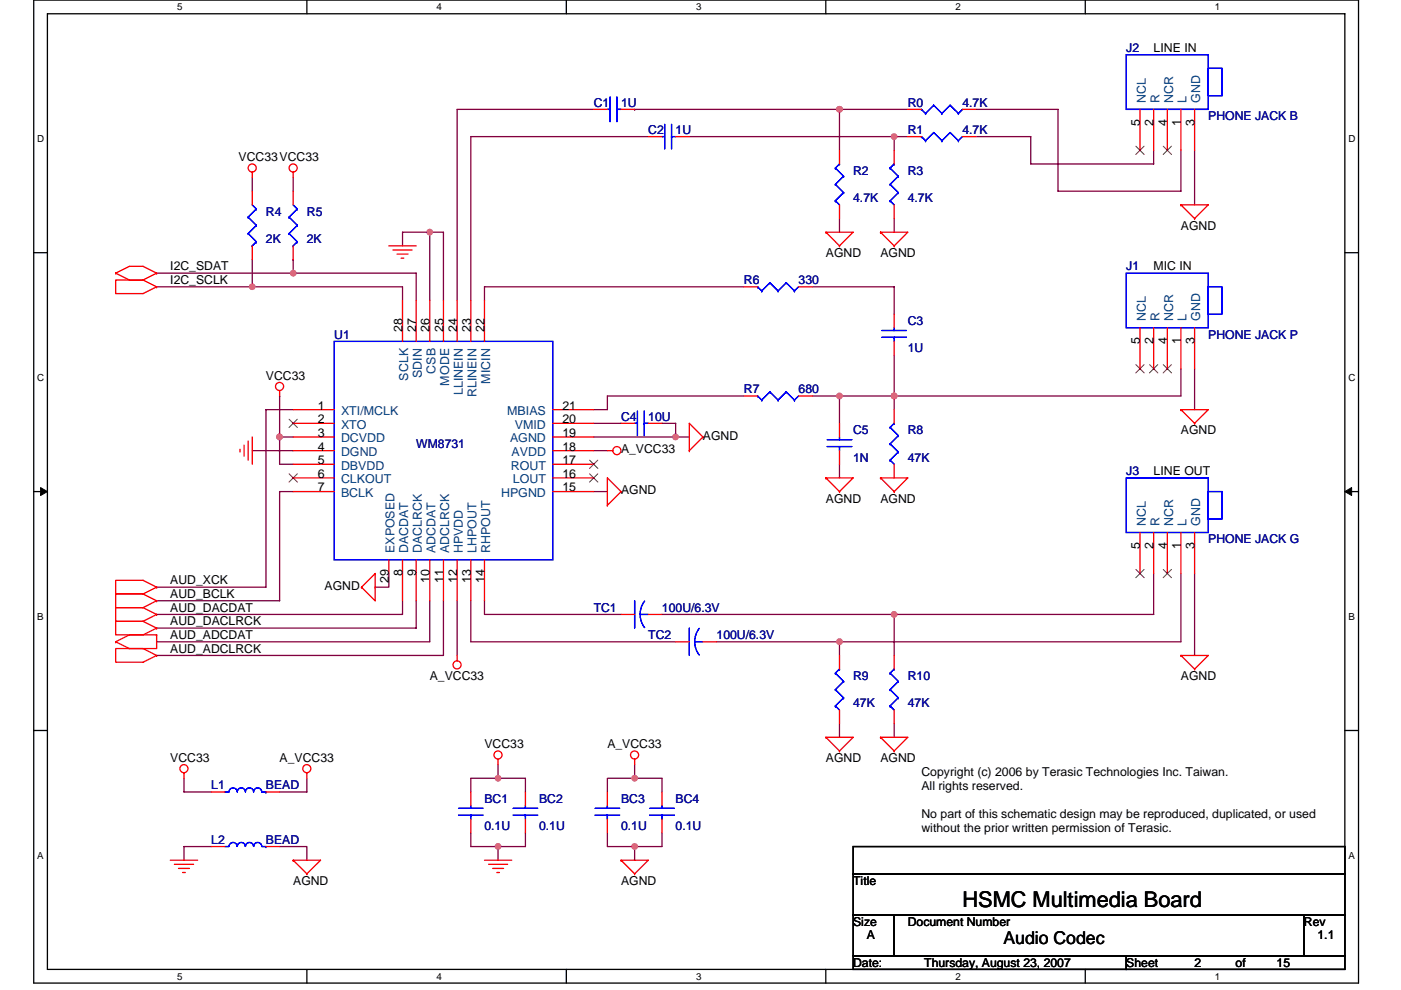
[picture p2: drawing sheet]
<svg xmlns="http://www.w3.org/2000/svg" width="297mm" height="210mm" viewBox="0 0 297 210" stroke-linecap="round" stroke-linejoin="round" font-family="sans-serif">
<path d="M7.2 0h280.8v208.5h-280.8zM10.1 2.9h275v202.7h-275z" fill="none" stroke="#000" stroke-width=".28"/>
<g fill="#fff">
<path d="M37.5 .3h1.2v2.3h-1.2z"/>
<path d="M37.5 205.9h1.2v2.3h-1.2z"/>
</g>
<path d="M65.1 0v2.9M65.1 205.6v2.9" fill="none" stroke="#000" stroke-width=".28"/>
<g fill="#fff">
<path d="M92.6 .3h1.1v2.3h-1.1z"/>
<path d="M92.6 205.9h1.1v2.3h-1.1z"/>
</g>
<path d="M120.1 0v2.9M120.1 205.6v2.9" fill="none" stroke="#000" stroke-width=".28"/>
<g fill="#fff">
<path d="M147.6 .3h1.1v2.3h-1.1z"/>
<path d="M147.6 205.9h1.1v2.3h-1.1z"/>
</g>
<path d="M175.1 0v2.9M175.1 205.6v2.9" fill="none" stroke="#000" stroke-width=".28"/>
<g fill="#fff">
<path d="M202.6 .3h1.1v2.3h-1.1z"/>
<path d="M202.6 205.9h1.1v2.3h-1.1z"/>
</g>
<path d="M230.1 0v2.9M230.1 205.6v2.9" fill="none" stroke="#000" stroke-width=".28"/>
<g fill="#fff">
<path d="M257.6 .3h1.2v2.3h-1.2z"/>
<path d="M257.6 205.9h1.2v2.3h-1.2z"/>
<path d="M7.9 28.3h1.5v2.3h-1.5z"/>
<path d="M285.9 28.3h1.5v2.3h-1.5z"/>
<path d="M7.9 78.9h1.5v2.3h-1.5z"/>
<path d="M285.9 78.9h1.5v2.3h-1.5z"/>
</g>
<path d="M7.2 53.6h2.9M285.1 53.6h2.9" fill="none" stroke="#000" stroke-width=".28"/>
<g fill="#fff">
<path d="M7.9 129.6h1.4v2.3h-1.4z"/>
<path d="M285.9 129.6h1.3v2.3h-1.3z"/>
</g>
<path d="M7.2 104.3h2.9M285.1 104.3h2.9" fill="none" stroke="#000" stroke-width=".28"/>
<path d="M8.6 103.4l1.5 .9-1.5 .8zM285.1 104.3l1.5-.9v1.7z" fill="#000" stroke="#000" stroke-width=".21"/>
<g fill="#fff">
<path d="M7.9 180.3h1.4v2.3h-1.4z"/>
<path d="M285.9 180.3h1.4v2.3h-1.4z"/>
</g>
<path d="M7.2 154.9h2.9M285.1 154.9h2.9M180.9 179.6h104.2v5.7h-104.2zM180.9 185.3h104.2v8.7h-104.2zM180.9 194h8.7v8.7h-8.7zM189.6 194h86.9v8.7h-86.9zM276.5 194h8.6v8.7h-8.6zM180.9 202.7h57.9v2.9h-57.9zM238.8 202.7h46.3v2.9h-46.3z" fill="none" stroke="#000" stroke-width=".28"/>
<g fill="none" stroke="#800040" stroke-width=".28">
<path d="M53.5 37.7v2.9M62.2 37.7v2.9M125.9 23.2h-29v40.5M134.6 23.2h.1M134.6 23.2h57.9M137.5 29h-37.7v34.7M146.2 29h43.4M178 23.2h.1M178 23.2v8.7M189.6 29v2.9M189.6 29h.1M189.6 29h2.9"/>
<path d="M206.9 29h11.6v5.8h26.1v-2.9M206.9 23.2h17.4v17.4h26.1v-8.7M253.3 31.9v11.6M33.2 57.9h29M53.5 55v5.8M62.2 57.9h26v5.8M62.2 55h.1M62.2 55v2.9M91.1 49.3h2.9v14.4M91.1 49.3h.1M91.1 49.3v14.4M91.1 49.3h-5.8v2.9"/>
<path d="M178 46.4v2.9M189.6 46.4v2.9M33.2 60.8h20.3M53.5 60.8h31.8v2.9M53.5 60.8h.1M157.7 60.8h-55v2.9M172.2 60.8h17.4v5.8M189.6 75.3v8.7M250.4 78.2v5.8h-72.4M253.3 78.2v8.7M53.5 95.6h8.7M59.3 92.7h.1"/>
<path d="M59.3 92.7h2.9M59.3 92.7v5.8h2.9M59.3 84h.1M59.3 84v8.7M62.2 86.9h-5.8v37.6h-23.2M125.9 92.7h17.4M125.9 95.6h2.9M125.9 89.8h5.8M140.4 89.8h2.9v2.9M143.3 92.7h.1M143.3 92.7h2.9M157.7 84h-28.9v2.9h-2.9"/>
<path d="M172.2 84h5.8v5.8M178 98.5v2.9M178 84h.1M189.6 84v2.9M189.6 84h.1M62.2 104.3h-2.9v23.1h-26.1M125.9 104.3h2.9M79.5 124.5h.1M82.4 121.6v2.9h-2.9M85.3 127.4v2.9h-52.1M88.2 127.4v5.8h-55M91.1 127.4v8.7h-57.9"/>
<path d="M94 127.4v11.6h-60.8M96.9 127.4v11.6M99.8 127.4v8.7h43.5M102.7 127.4v2.9h29M140.4 130.3h49.2M151.9 136.1h26.1M178 136.1h.1M178 136.1v2.9M189.6 130.3h.1M189.6 130.3v8.7M244.6 121.6v8.7h-55M250.4 121.6v14.5h-72.4"/>
<path d="M253.3 121.6v17.4M178 153.5v2.9M189.6 153.5v2.9M39 165.1v2.9h5.8M44.8 179.6h-5.8v2.9M59.3 179.6h5.8v2.9M65.1 165.1v2.9h-5.8M99.8 176.7v2.9h5.8M105.6 162.2v2.9h-5.8v2.9M105.6 179.6v2.9M105.6 165.1h.1M105.6 165.1h5.8v2.9"/>
<path d="M105.6 179.6h.1M111.4 176.7v2.9h-5.8M128.8 176.7v2.9h5.8M134.6 165.1h-5.8v2.9M134.6 165.1h.1M134.6 165.1h5.8v2.9M134.6 179.6v2.9M134.6 179.6h.1M134.6 162.2v2.9M140.4 176.7v2.9h-5.8"/>
</g>
<g fill="#f0f" stroke="#f0f" stroke-width=".28">
<circle cx="178" cy="136.1" r=".57"/>
<circle cx="178" cy="23.2" r=".57"/>
<circle cx="59.3" cy="92.7" r=".57"/>
<circle cx="91.1" cy="49.2" r=".57"/>
<circle cx="189.6" cy="130.3" r=".57"/>
<circle cx="143.2" cy="92.7" r=".57"/>
<circle cx="189.6" cy="84" r=".57"/>
<circle cx="134.6" cy="179.5" r=".57"/>
<circle cx="62.2" cy="57.9" r=".57"/>
<circle cx="53.5" cy="60.8" r=".57"/>
<circle cx="178" cy="84" r=".57"/>
<circle cx="189.6" cy="29" r=".57"/>
<circle cx="105.6" cy="179.5" r=".57"/>
<circle cx="105.6" cy="165.1" r=".57"/>
<circle cx="134.6" cy="165.1" r=".57"/>
</g>
<g fill="none" stroke="#f00" stroke-width=".28">
<path d="M53.5 36.5v1.2M62.2 36.5v1.2M125.9 23.2h2.9M131.7 23.2h2.9M137.5 29h2.9M143.3 29h2.9M178 31.9v2.9M189.6 31.9v2.9M192.5 29h2.9M192.5 23.2h2.9M204.1 29h2.8M204.1 23.2h2.8"/>
<path d="M241.7 23.2v8.7M244.6 23.2v8.7M247.5 23.2v8.7M250.4 23.2v8.7M253.3 23.2v8.7M24.5 57.9l2.9-1.4h2.9l2.9 1.4M24.5 57.9h.1M24.5 57.9l2.9 1.5h2.9M30.3 59.4h-5.8v2.9h5.8l2.9-1.5M30.3 59.4l2.9 1.4M33.2 57.9h.1M33.2 57.9l-2.9 1.5"/>
<path d="M53.5 40.6v2.9M53.5 52.2v2.8M62.2 40.6v2.9M62.2 52.2v2.8M82.4 52.2h5.8M83.3 53h4.1M84.2 53.9h2.3M85 54.8h.6M175.1 49.3h5.8l-2.9 2.9M175.1 49.3h.1M175.1 49.3l2.9 2.9M178 52.2h.1"/>
<path d="M178 43.5v2.9M186.7 49.3h5.8l-2.9 2.9M186.7 49.3h.1M186.7 49.3l2.9 2.9M189.6 52.2h.1M189.6 43.5v2.9M250.4 43.5h5.8l-2.9 2.9M250.4 43.5h.1M250.4 43.5l2.9 2.9M253.3 46.4h.1M33.2 60.8h.1M85.3 63.7v8.7"/>
<path d="M88.2 63.7v8.7M91.1 63.7v8.7M94 63.7v8.7M96.9 63.7v8.7M99.8 63.7v8.7M102.7 63.7v8.7M157.7 60.8h2.9M169.3 60.8h2.9M189.6 66.6v2.9M189.6 72.4v2.9M241.7 69.5v8.7M244.6 69.5v8.7"/>
<path d="M247.5 69.5v8.7M250.4 69.5v8.7M253.3 69.5v8.7M50.9 95.3v.6M51.7 94.4v2.3M52.6 93.6v4M53.5 92.7v5.8M59.3 82.8v1.2M62.2 89.8h8.7M62.2 92.7h8.7M62.2 86.9h8.7M62.2 98.5h8.7"/>
<path d="M62.2 95.6h8.7M117.2 89.8h8.7M117.2 92.7h8.7M117.2 86.9h8.7M117.2 98.5h8.7M117.2 95.6h8.7M128.8 95.6h1.1M131.7 89.8h2.9M137.5 89.8h2.9M146.2 95.6h.1M149 92.7l-2.8-2.9v5.8M149 92.7h.1"/>
<path d="M149 92.7l-2.8 2.9M157.7 84h2.9M169.3 84h2.9M178 89.8v2.9M178 95.6v2.9M189.6 86.9v2.9M189.6 98.5v2.9M250.4 86.9h5.8l-2.9 2.9M250.4 86.9h.1M250.4 86.9l2.9 2.9M253.3 89.8h.1M62.2 104.3h8.7"/>
<path d="M62.2 101.4h8.7M82.4 118.7v2.9M85.3 118.7v8.7M88.2 118.7v8.7M91.1 118.7v8.7M94 118.7v8.7M96.9 118.7v8.7M99.8 118.7v8.7M102.7 118.7v8.7M117.2 104.3h8.7M117.2 101.4h8.7M128.8 107.2h.1"/>
<path d="M131.7 104.3l-2.9-2.9v5.8M131.7 104.3h.1M131.7 104.3l-2.9 2.9M175.1 101.4h5.8l-2.9 2.9M175.1 101.4h.1M175.1 101.4l2.9 2.9M178 104.3h.1M186.7 101.4h5.8l-2.9 2.9M186.7 101.4h.1M186.7 101.4l2.9 2.9M189.6 104.3h.1M241.7 112.9v8.7"/>
<path d="M244.6 112.9v8.7M247.5 112.9v8.7M250.4 112.9v8.7M253.3 112.9v8.7M24.5 136.1h.1M24.5 137.6h5.8l2.9 1.4-2.9 1.5h-5.8zM30.3 126h-5.8v2.9h5.8M30.3 128.9h-5.8v2.9h5.8M30.3 131.8h-5.8v2.9h5.8l2.9-1.5M30.3 126l2.9 1.4M30.3 128.9l2.9 1.4M30.3 131.8l2.9 1.4"/>
<path d="M33.2 134.7h-5.8l-2.9 1.4M33.2 134.7v2.9h-5.8l-2.9-1.5M33.2 134.7h.1M33.2 127.4h.1M33.2 139h.1M33.2 130.3h.1M33.2 133.2h.1M33.2 124.5l-2.9-1.4h-5.8v2.9h5.8M33.2 124.5h.1M33.2 127.4l-2.9 1.5M33.2 130.3l-2.9 1.5M33.2 124.5l-2.9 1.5"/>
<path d="M76.6 124.5h.1M79.5 121.6v5.8l-2.9-2.9M79.5 121.6h.1M79.5 121.6l-2.9 2.9M96.9 139v1.2M131.7 130.3h2.9M137.5 130.3h2.9M143.3 136.1h2.9M149 136.1h2.9M178 139v2.9M189.6 139v2.9M250.4 139h5.8l-2.9 2.9"/>
<path d="M250.4 139h.1M250.4 139l2.9 2.9M175.1 156.4h5.8l-2.9 2.9M175.1 156.4h.1M175.1 156.4l2.9 2.9M178 159.3h.1M178 150.6v2.9M186.7 156.4h5.8l-2.9 2.9M186.7 156.4h.1M186.7 156.4l2.9 2.9M189.6 159.3h.1M189.6 150.6v2.9"/>
<path d="M253.3 141.9h.1M39 163.9v1.2M44.8 168h2.9M44.8 179.6h2.9M56.4 168h2.9M56.4 179.6h2.9M65.1 163.9v1.2M99.8 168v2.9M99.8 173.8v2.9M105.6 161v1.2M111.4 168v2.9M111.4 173.8v2.9"/>
<path d="M128.8 168v2.9M128.8 173.8v2.9M134.6 161v1.2M140.4 168v2.9M140.4 173.8v2.9M36.1 182.5h5.8M37 183.3h4M37.8 184.2h2.4M38.7 185.1h.6M62.2 182.5h5.8l-2.9 2.8M62.2 182.5h.1M62.2 182.5l2.9 2.8"/>
<path d="M65.1 185.3h.1M102.7 182.5h5.8M103.6 183.3h4M104.5 184.2h2.3M105.3 185.1h.6M131.7 182.5h5.8l-2.9 2.8M131.7 182.5h.1M131.7 182.5l2.9 2.8M134.6 185.3h.1"/>
<circle cx="53.5" cy="35.6" r=".86"/>
<circle cx="62.2" cy="35.6" r=".86"/>
<circle cx="59.3" cy="82" r=".86"/>
<circle cx="130.8" cy="95.6" r=".86"/>
<circle cx="96.9" cy="141" r=".86"/>
<circle cx="39" cy="163" r=".86"/>
<circle cx="65.1" cy="163" r=".86"/>
<circle cx="105.6" cy="160.1" r=".86"/>
<circle cx="134.5" cy="160.1" r=".86"/>
</g>
<g fill="none" stroke="#00f" stroke-width=".28">
<path d="M238.8 11.6h17.4v11.6h-17.4zM256.2 14.5h2.9v5.8h-2.9zM128.8 23.2h.5M129.3 20.6v5.2M130.8 20.6v5.2M130.8 23.2h.1M130.8 23.2h.9M140.4 29h.5M140.9 26.4v5.2M142.4 26.4v5.2M142.4 29h.1M142.4 29h.9"/>
<path d="M177.1 39.1h.1M177.1 35.6h.1M177.1 39.1l1.8 1.8M177.1 35.6l1.8 1.8M178 34.8h.1M178 34.8l-.9 .8M178.9 37.4h.1M178.9 37.4l-1.8 1.7M188.7 39.1h.1M188.7 35.6h.1M188.7 39.1l1.8 1.8M188.7 35.6l1.8 1.8"/>
<path d="M189.6 34.8h.1M189.6 34.8l-.9 .8M190.5 37.4h.1M190.5 37.4l-1.8 1.7M195.4 29h.1M195.4 23.2h.1M195.4 29l.8 .8M195.4 23.2l.8 .9M196.2 29.8h.1M196.2 24.1h.1M198 28.1h.1M198 22.3h.1"/>
<path d="M198 28.1l1.7 1.7M198 28.1l-1.8 1.7M198 22.3l1.7 1.8M198 22.3l-1.8 1.8M199.7 29.8h.1M199.7 24.1h.1M201.4 28.1h.1M201.4 22.3h.1M201.4 28.1l1.8 1.7M201.4 28.1l-1.7 1.7M201.4 22.3l1.8 1.8M201.4 22.3l-1.7 1.8"/>
<path d="M203.2 29.8h.1M203.2 24.1h.1M204.1 29l-.9 .8M204.1 23.2l-.9 .9M52.6 46.1h.1M52.6 49.5h.1M52.6 46.1l1.8 1.7M52.6 49.5l1.8 1.8M53.5 52.2h.1M53.5 43.5l.9 .8M54.4 44.3h.1M54.4 47.8h.1"/>
<path d="M54.4 51.3h.1M54.4 44.3l-1.8 1.8M54.4 47.8l-1.8 1.7M54.4 51.3l-.9 .9M61.3 46.1h.1M61.3 49.5h.1M61.3 46.1l1.7 1.7M61.3 49.5l1.7 1.8M62.2 52.2h.1M62.2 43.5l.8 .8M63 44.3h.1M63 47.8h.1"/>
<path d="M63 51.3h.1M63 44.3l-1.7 1.8M63 47.8l-1.7 1.7M63 51.3l-.8 .9M163.2 60h.1M163.2 60l1.8 1.7M163.2 60l-1.7 1.7M166.7 60h.1M166.7 60l1.7 1.7M166.7 60l-1.7 1.7M177.1 42.6h.1M177.1 42.6l.9 .9"/>
<path d="M178.9 40.9h.1M178.9 40.9l-1.8 1.7M188.7 42.6h.1M188.7 42.6l.9 .9M190.5 40.9h.1M190.5 40.9l-1.8 1.7M238.8 57.9h17.4v11.6h-17.4zM70.9 72.4h46.3v46.3h-46.3zM160.6 60.8h.1M160.6 60.8l.9 .9M161.5 61.7h.1M165 61.7h.1"/>
<path d="M168.4 61.7h.1M169.3 60.8l-.9 .9M187 71.5h5.2M187 70.1h5.2M189.6 69.5v.6M189.6 71.5h.1M189.6 71.5v.9M256.2 60.8h2.9v5.8h-2.9zM134.6 89.8h.5M135.1 87.2v5.2M136.6 87.2v5.2M136.6 89.8h.1"/>
<path d="M136.6 89.8h.9M160.6 84h.1M160.6 84l.9 .9M161.5 84.9h.1M163.2 83.1h.1M163.2 83.1l1.8 1.8M163.2 83.1l-1.7 1.8M165 84.9h.1M166.7 83.1h.1M166.7 83.1l1.7 1.8M166.7 83.1l-1.7 1.8M168.4 84.9h.1"/>
<path d="M169.3 84l-.9 .9M175.4 94.7h5.2M175.4 93.3h5.2M178 92.7v.6M178 94.7h.1M178 94.7v.9M188.7 97.6h.1M188.7 94.1h.1M188.7 90.7h.1M188.7 97.6l.9 .9M188.7 94.1l1.8 1.8M188.7 90.7l1.8 1.7"/>
<path d="M189.6 89.8h.1M189.6 89.8l-.9 .9M190.5 95.9h.1M190.5 92.4h.1M190.5 95.9l-1.8 1.7M190.5 92.4l-1.8 1.7M238.8 101.4h17.4v11.5h-17.4zM256.2 104.3h2.9v5.8h-2.9zM134.6 127.4v5.8M135.7 130.3h1.8M136.7 127.5a4.6 4.6 0 0 0 0 5.6M146.2 133.2v5.8"/>
<path d="M147.3 136.1h1.7M147.3 136.1l.2 1.5 .7 1.3M148.2 133.3l-.7 1.3-.2 1.5M177.1 149.7h.1M177.1 146.3h.1M177.1 142.8h.1M177.1 149.7l.9 .9M177.1 146.3l1.8 1.7M177.1 142.8l1.8 1.7M178 141.9h.1M178 141.9l-.9 .9M178.9 148h.1"/>
<path d="M178.9 144.5h.1M178.9 148l-1.8 1.7M178.9 144.5l-1.8 1.8M188.7 149.7h.1M188.7 146.3h.1M188.7 142.8h.1M188.7 149.7l.9 .9M188.7 146.3l1.8 1.7M188.7 142.8l1.8 1.7M189.6 141.9h.1M189.6 141.9l-.9 .9M190.5 148h.1"/>
<path d="M190.5 144.5h.1M190.5 148l-1.8 1.7M190.5 144.5l-1.8 1.8M47.7 179.6h.9M48.6 179.5a.88 .88 0 0 1 .8-.8 .88 .88 0 0 1 .9 .8 .86 .86 0 0 1 .9-.8 .86 .86 0 0 1 .8 .8 .87 .87 0 0 1 .9-.8 .87 .87 0 0 1 .9 .8M53.8 168a.87 .87 0 0 0-.9-.9 .87 .87 0 0 0-.9 .9 .86 .86 0 0 0-.8-.9 .86 .86 0 0 0-.9 .9 .88 .88 0 0 0-.9-.9 .88 .88 0 0 0-.8 .9h-.9M53.8 168a.86 .86 0 0 1 .8-.9 .86 .86 0 0 1 .9 .9h.9M53.8 179.5a.86 .86 0 0 1 .8-.8 .86 .86 0 0 1 .9 .8M55.5 179.6h.9M56.4 168h.1M56.4 179.6h.1M97.2 172.9h5.2"/>
<path d="M97.2 171.5h5.2M99.8 170.9v.6M99.8 172.9h.1M99.8 172.9v.9M108.8 172.9h5.2M108.8 171.5h5.2M111.4 170.9v.6M111.4 172.9h.1M111.4 172.9v.9M126.2 172.9h5.2M126.2 171.5h5.2M128.8 170.9v.6"/>
<path d="M128.8 172.9h.1M128.8 172.9v.9M137.7 172.9h5.3M137.7 171.5h5.3M140.4 170.9v.6M140.4 172.9h.1M140.4 172.9v.9"/>
</g>
<g fill="none" stroke="#804000" stroke-width=".21">
<path d="M240.8 31l1.8 1.8M242.6 31l-1.8 1.8M246.6 31l1.8 1.8M248.4 31l-1.8 1.8M240.8 77.3l1.8 1.8M242.6 77.3l-1.8 1.8M243.7 77.3l1.8 1.8M245.5 77.3l-1.8 1.8M246.6 77.3l1.8 1.8M248.4 77.3l-1.8 1.8M61.3 88.9l1.8 1.8M63 88.9l-1.7 1.8"/>
<path d="M125 97.6l1.8 1.8M126.7 97.6l-1.7 1.8M61.3 100.5l1.8 1.8M63 100.5l-1.7 1.8M125 100.5l1.8 1.8M126.7 100.5l-1.7 1.8M240.8 120.8l1.8 1.7M242.6 120.8l-1.8 1.7M246.6 120.8l1.8 1.7M248.4 120.8l-1.8 1.7"/>
</g>
<text font-size="4.6" x="204.1" y="192.4">HSMC Multimedia Board</text>
<text font-size="3.7" x="212.7" y="200.3">Audio Codec</text>
<g font-size="2.6" fill="#000080">
<text x="238.8" y="11">J2</text>
<text x="125.9" y="22.6">C1</text>
<text x="131.7" y="22.6">1U</text>
<text x="192.5" y="22.6">R0</text>
<text x="204.1" y="22.6">4.7K</text>
<text x="137.5" y="28.4">C2</text>
<text x="143.3" y="28.4">1U</text>
<text x="192.5" y="28.4">R1</text>
<text x="204.1" y="28.4">4.7K</text>
<text x="256.2" y="25.5">PHONE JACK B</text>
<text x="180.9" y="37.1">R2</text>
<text x="192.5" y="37.1">R3</text>
<text x="56.4" y="45.8">R4</text>
<text x="65.1" y="45.8">R5</text>
<text x="180.9" y="42.9">4.7K</text>
<text x="192.5" y="42.9">4.7K</text>
<text x="56.4" y="51.6">2K</text>
<text x="65.1" y="51.6">2K</text>
<text x="238.8" y="57.4">J1</text>
<text x="157.7" y="60.3">R6</text>
<text x="169.3" y="60.3">330</text>
<text x="70.9" y="71.8">U1</text>
<text x="192.5" y="69">C3</text>
<text x="256.2" y="71.8">PHONE JACK P</text>
<text x="192.5" y="74.7">1U</text>
<text x="157.7" y="83.4">R7</text>
<text x="169.3" y="83.4">680</text>
<text x="131.7" y="89.2">C4</text>
<text x="137.5" y="89.2">10U</text>
<text x="88.2" y="95">WM8731</text>
<text x="180.9" y="92.1">C5</text>
<text x="192.5" y="92.1">R8</text>
<text x="180.9" y="97.9">1N</text>
<text x="192.5" y="97.9">47K</text>
<text x="238.8" y="100.8">J3</text>
<text x="256.2" y="115.3">PHONE JACK G</text>
<text x="125.9" y="129.8">TC1</text>
<text x="140.4" y="129.8">100U/6.3V</text>
<text x="137.5" y="135.6">TC2</text>
<text x="151.9" y="135.6">100U/6.3V</text>
<text x="180.9" y="144.2">R9</text>
<text x="192.5" y="144.2">R10</text>
<text x="180.9" y="150">47K</text>
<text x="192.5" y="150">47K</text>
<text x="44.8" y="167.4">L1</text>
<text x="56.4" y="167.4">BEAD</text>
<text x="102.7" y="170.3">BC1</text>
<text x="114.3" y="170.3">BC2</text>
<text x="131.7" y="170.3">BC3</text>
<text x="143.3" y="170.3">BC4</text>
<text x="44.8" y="179">L2</text>
<text x="56.4" y="179">BEAD</text>
<text x="102.7" y="176.1">0.1U</text>
<text x="114.3" y="176.1">0.1U</text>
<text x="131.7" y="176.1">0.1U</text>
<text x="143.3" y="176.1">0.1U</text>
</g>
<g font-size="2.6">
<text x="244.6" y="11">LINE IN</text>
<text x="241.7" y="26.7" transform="rotate(-90 241.7 26.7)">5</text>
<text x="244.6" y="26.7" transform="rotate(-90 244.6 26.7)">2</text>
<text x="247.5" y="26.7" transform="rotate(-90 247.5 26.7)">4</text>
<text x="250.4" y="26.7" transform="rotate(-90 250.4 26.7)">1</text>
<text x="253.3" y="26.7" transform="rotate(-90 253.3 26.7)">3</text>
<text x="50.6" y="34.2">VCC33VCC33</text>
<text x="250.4" y="48.7">AGND</text>
<text x="36.1" y="57.4">I2C_SDAT</text>
<text x="175.1" y="54.5">AGND</text>
<text x="186.7" y="54.5">AGND</text>
<text x="244.6" y="57.4">MIC IN</text>
<text x="36.1" y="60.3">I2C_SCLK</text>
<text x="85.3" y="70.4" transform="rotate(-90 85.3 70.4)">28</text>
<text x="88.2" y="70.4" transform="rotate(-90 88.2 70.4)">27</text>
<text x="91.1" y="70.4" transform="rotate(-90 91.1 70.4)">26</text>
<text x="94" y="70.4" transform="rotate(-90 94 70.4)">25</text>
<text x="96.9" y="70.4" transform="rotate(-90 96.9 70.4)">24</text>
<text x="99.8" y="70.4" transform="rotate(-90 99.8 70.4)">23</text>
<text x="102.7" y="70.4" transform="rotate(-90 102.7 70.4)">22</text>
<text x="241.7" y="73" transform="rotate(-90 241.7 73)">5</text>
<text x="244.6" y="73" transform="rotate(-90 244.6 73)">2</text>
<text x="247.5" y="73" transform="rotate(-90 247.5 73)">4</text>
<text x="250.4" y="73" transform="rotate(-90 250.4 73)">1</text>
<text x="253.3" y="73" transform="rotate(-90 253.3 73)">3</text>
<text x="56.4" y="80.5">VCC33</text>
<text x="67.4" y="89.8">2</text>
<text x="67.4" y="86.9">1</text>
<text x="119.2" y="89.8">20</text>
<text x="119.2" y="86.9">21</text>
<text x="67.4" y="92.7">3</text>
<text x="67.4" y="95.6">4</text>
<text x="119.2" y="92.7">19</text>
<text x="119.2" y="95.6">18</text>
<text x="149" y="93.3">AGND</text>
<text x="250.4" y="92.1">AGND</text>
<text x="67.4" y="98.4">5</text>
<text x="67.4" y="101.3">6</text>
<text x="119.2" y="98.4">17</text>
<text x="119.2" y="101.3">16</text>
<text x="131.7" y="96.2">A_VCC33</text>
<text x="244.6" y="100.8">LINE OUT</text>
<text x="67.4" y="104.2">7</text>
<text x="119.2" y="104.2">15</text>
<text x="131.7" y="104.9">AGND</text>
<text x="175.1" y="106.6">AGND</text>
<text x="186.7" y="106.6">AGND</text>
<text x="241.7" y="116.4" transform="rotate(-90 241.7 116.4)">5</text>
<text x="244.6" y="116.4" transform="rotate(-90 244.6 116.4)">2</text>
<text x="247.5" y="116.4" transform="rotate(-90 247.5 116.4)">4</text>
<text x="250.4" y="116.4" transform="rotate(-90 250.4 116.4)">1</text>
<text x="253.3" y="116.4" transform="rotate(-90 253.3 116.4)">3</text>
<text x="36.1" y="124">AUD_XCK</text>
<text x="68.8" y="125.1">AGND</text>
<text x="82.4" y="123.7" transform="rotate(-90 82.4 123.7)">29</text>
<text x="85.3" y="122.2" transform="rotate(-90 85.3 122.2)">8</text>
<text x="88.2" y="122.2" transform="rotate(-90 88.2 122.2)">9</text>
<text x="91.1" y="123.7" transform="rotate(-90 91.1 123.7)">10</text>
<text x="94" y="123.7" transform="rotate(-90 94 123.7)">11</text>
<text x="96.9" y="123.7" transform="rotate(-90 96.9 123.7)">12</text>
<text x="99.8" y="123.7" transform="rotate(-90 99.8 123.7)">13</text>
<text x="102.7" y="123.7" transform="rotate(-90 102.7 123.7)">14</text>
<text x="36.1" y="126.9">AUD_BCLK</text>
<text x="36.1" y="129.8">AUD_DACDAT</text>
<text x="36.1" y="135.6">AUD_ADCDAT</text>
<text x="36.1" y="132.7">AUD_DACLRCK</text>
<text x="36.1" y="138.5">AUD_ADCLRCK</text>
<text x="91.1" y="144.2">A_VCC33</text>
<text x="250.4" y="144.2">AGND</text>
<text x="36.1" y="161.6">VCC33</text>
<text x="59.3" y="161.6">A_VCC33</text>
<text x="102.7" y="158.7">VCC33</text>
<text x="128.8" y="158.7">A_VCC33</text>
<text x="175.1" y="161.6">AGND</text>
<text x="186.7" y="161.6">AGND</text>
<text x="195.4" y="164.5">Copyright (c) 2006 by Terasic Technologies Inc. Taiwan.</text>
<text x="195.4" y="167.5">All rights reserved.</text>
<text x="195.4" y="173.5">No part of this schematic design may be reproduced, duplicated, or used</text>
<text x="195.4" y="176.4">without the prior written permission of Terasic.</text>
<text x="62.2" y="187.7">AGND</text>
<text x="131.7" y="187.7">AGND</text>
<text x="180.9" y="187.7">Title</text>
<text x="180.9" y="196.4">Size</text>
<text x="192.5" y="196.4">Document Number</text>
<text x="276.5" y="196.4">Rev</text>
<text x="183.8" y="199.3">A</text>
<text x="279.3" y="199.3">1.1</text>
<text x="180.9" y="205">Date:</text>
<text x="196" y="205">Thursday, August 23, 2007</text>
<text x="238.8" y="205">Sheet</text>
<text x="253.3" y="205">2</text>
<text x="262" y="205">of</text>
<text x="270.7" y="205">15</text>
</g>
<g font-size="2.6" fill="#004080">
<text x="242.9" y="21.8" transform="rotate(-90 242.9 21.8)">NCL</text>
<text x="245.8" y="21.8" transform="rotate(-90 245.8 21.8)">R</text>
<text x="248.7" y="21.8" transform="rotate(-90 248.7 21.8)">NCR</text>
<text x="251.6" y="21.8" transform="rotate(-90 251.6 21.8)">L</text>
<text x="254.5" y="21.8" transform="rotate(-90 254.5 21.8)">GND</text>
<text x="242.9" y="68.1" transform="rotate(-90 242.9 68.1)">NCL</text>
<text x="245.8" y="68.1" transform="rotate(-90 245.8 68.1)">R</text>
<text x="248.7" y="68.1" transform="rotate(-90 248.7 68.1)">NCR</text>
<text x="251.6" y="68.1" transform="rotate(-90 251.6 68.1)">L</text>
<text x="254.5" y="68.1" transform="rotate(-90 254.5 68.1)">GND</text>
<text x="86.5" y="80.7" transform="rotate(-90 86.5 80.7)">SCLK</text>
<text x="89.4" y="80.2" transform="rotate(-90 89.4 80.2)">SDIN</text>
<text x="92.3" y="79.3" transform="rotate(-90 92.3 79.3)">CSB</text>
<text x="95.2" y="81.8" transform="rotate(-90 95.2 81.8)">MODE</text>
<text x="98.1" y="83.8" transform="rotate(-90 98.1 83.8)">LLINEIN</text>
<text x="103.9" y="81.3" transform="rotate(-90 103.9 81.3)">MICIN</text>
<text x="72.3" y="88.1">XTI/MCLK</text>
<text x="101" y="84.3" transform="rotate(-90 101 84.3)">RLINEIN</text>
<text x="107.5" y="88.1">MBIAS</text>
<text x="72.3" y="91">XTO</text>
<text x="72.3" y="93.9">DCVDD</text>
<text x="108.1" y="93.9">AGND</text>
<text x="109.2" y="91">VMID</text>
<text x="72.3" y="96.8">DGND</text>
<text x="72.3" y="99.6">DBVDD</text>
<text x="108.3" y="99.6">ROUT</text>
<text x="108.4" y="96.8">AVDD</text>
<text x="72.3" y="105.4">BCLK</text>
<text x="72.3" y="102.5">CLKOUT</text>
<text x="106.2" y="105.4">HPGND</text>
<text x="108.7" y="102.5">LOUT</text>
<text x="242.9" y="111.5" transform="rotate(-90 242.9 111.5)">NCL</text>
<text x="245.8" y="111.5" transform="rotate(-90 245.8 111.5)">R</text>
<text x="248.7" y="111.5" transform="rotate(-90 248.7 111.5)">NCR</text>
<text x="251.6" y="111.5" transform="rotate(-90 251.6 111.5)">L</text>
<text x="254.5" y="111.5" transform="rotate(-90 254.5 111.5)">GND</text>
<text x="83.6" y="117.3" transform="rotate(-90 83.6 117.3)">EXPOSED</text>
<text x="86.5" y="117.3" transform="rotate(-90 86.5 117.3)">DACDAT</text>
<text x="89.4" y="117.3" transform="rotate(-90 89.4 117.3)">DACLRCK</text>
<text x="92.3" y="117.3" transform="rotate(-90 92.3 117.3)">ADCDAT</text>
<text x="95.2" y="117.3" transform="rotate(-90 95.2 117.3)">ADCLRCK</text>
<text x="98.1" y="117.3" transform="rotate(-90 98.1 117.3)">HPVDD</text>
<text x="101" y="117.3" transform="rotate(-90 101 117.3)">LHPOUT</text>
<text x="103.9" y="117.3" transform="rotate(-90 103.9 117.3)">RHPOUT</text>
</g>
<g font-size="2.1">
<text x="37.5" y="2.2">5</text>
<text x="92.6" y="2.2">4</text>
<text x="147.6" y="2.2">3</text>
<text x="202.6" y="2.2">2</text>
<text x="257.6" y="2.2">1</text>
<text x="7.9" y="30.1">D</text>
<text x="285.9" y="30.1">D</text>
<text x="7.9" y="80.8">C</text>
<text x="285.9" y="80.8">C</text>
<text x="7.9" y="131.4">B</text>
<text x="285.9" y="131.4">B</text>
<text x="7.9" y="182.1">A</text>
<text x="285.9" y="182.1">A</text>
<text x="37.5" y="207.8">5</text>
<text x="92.6" y="207.8">4</text>
<text x="147.6" y="207.8">3</text>
<text x="202.6" y="207.8">2</text>
<text x="257.6" y="207.8">1</text>
</g>
</svg>
